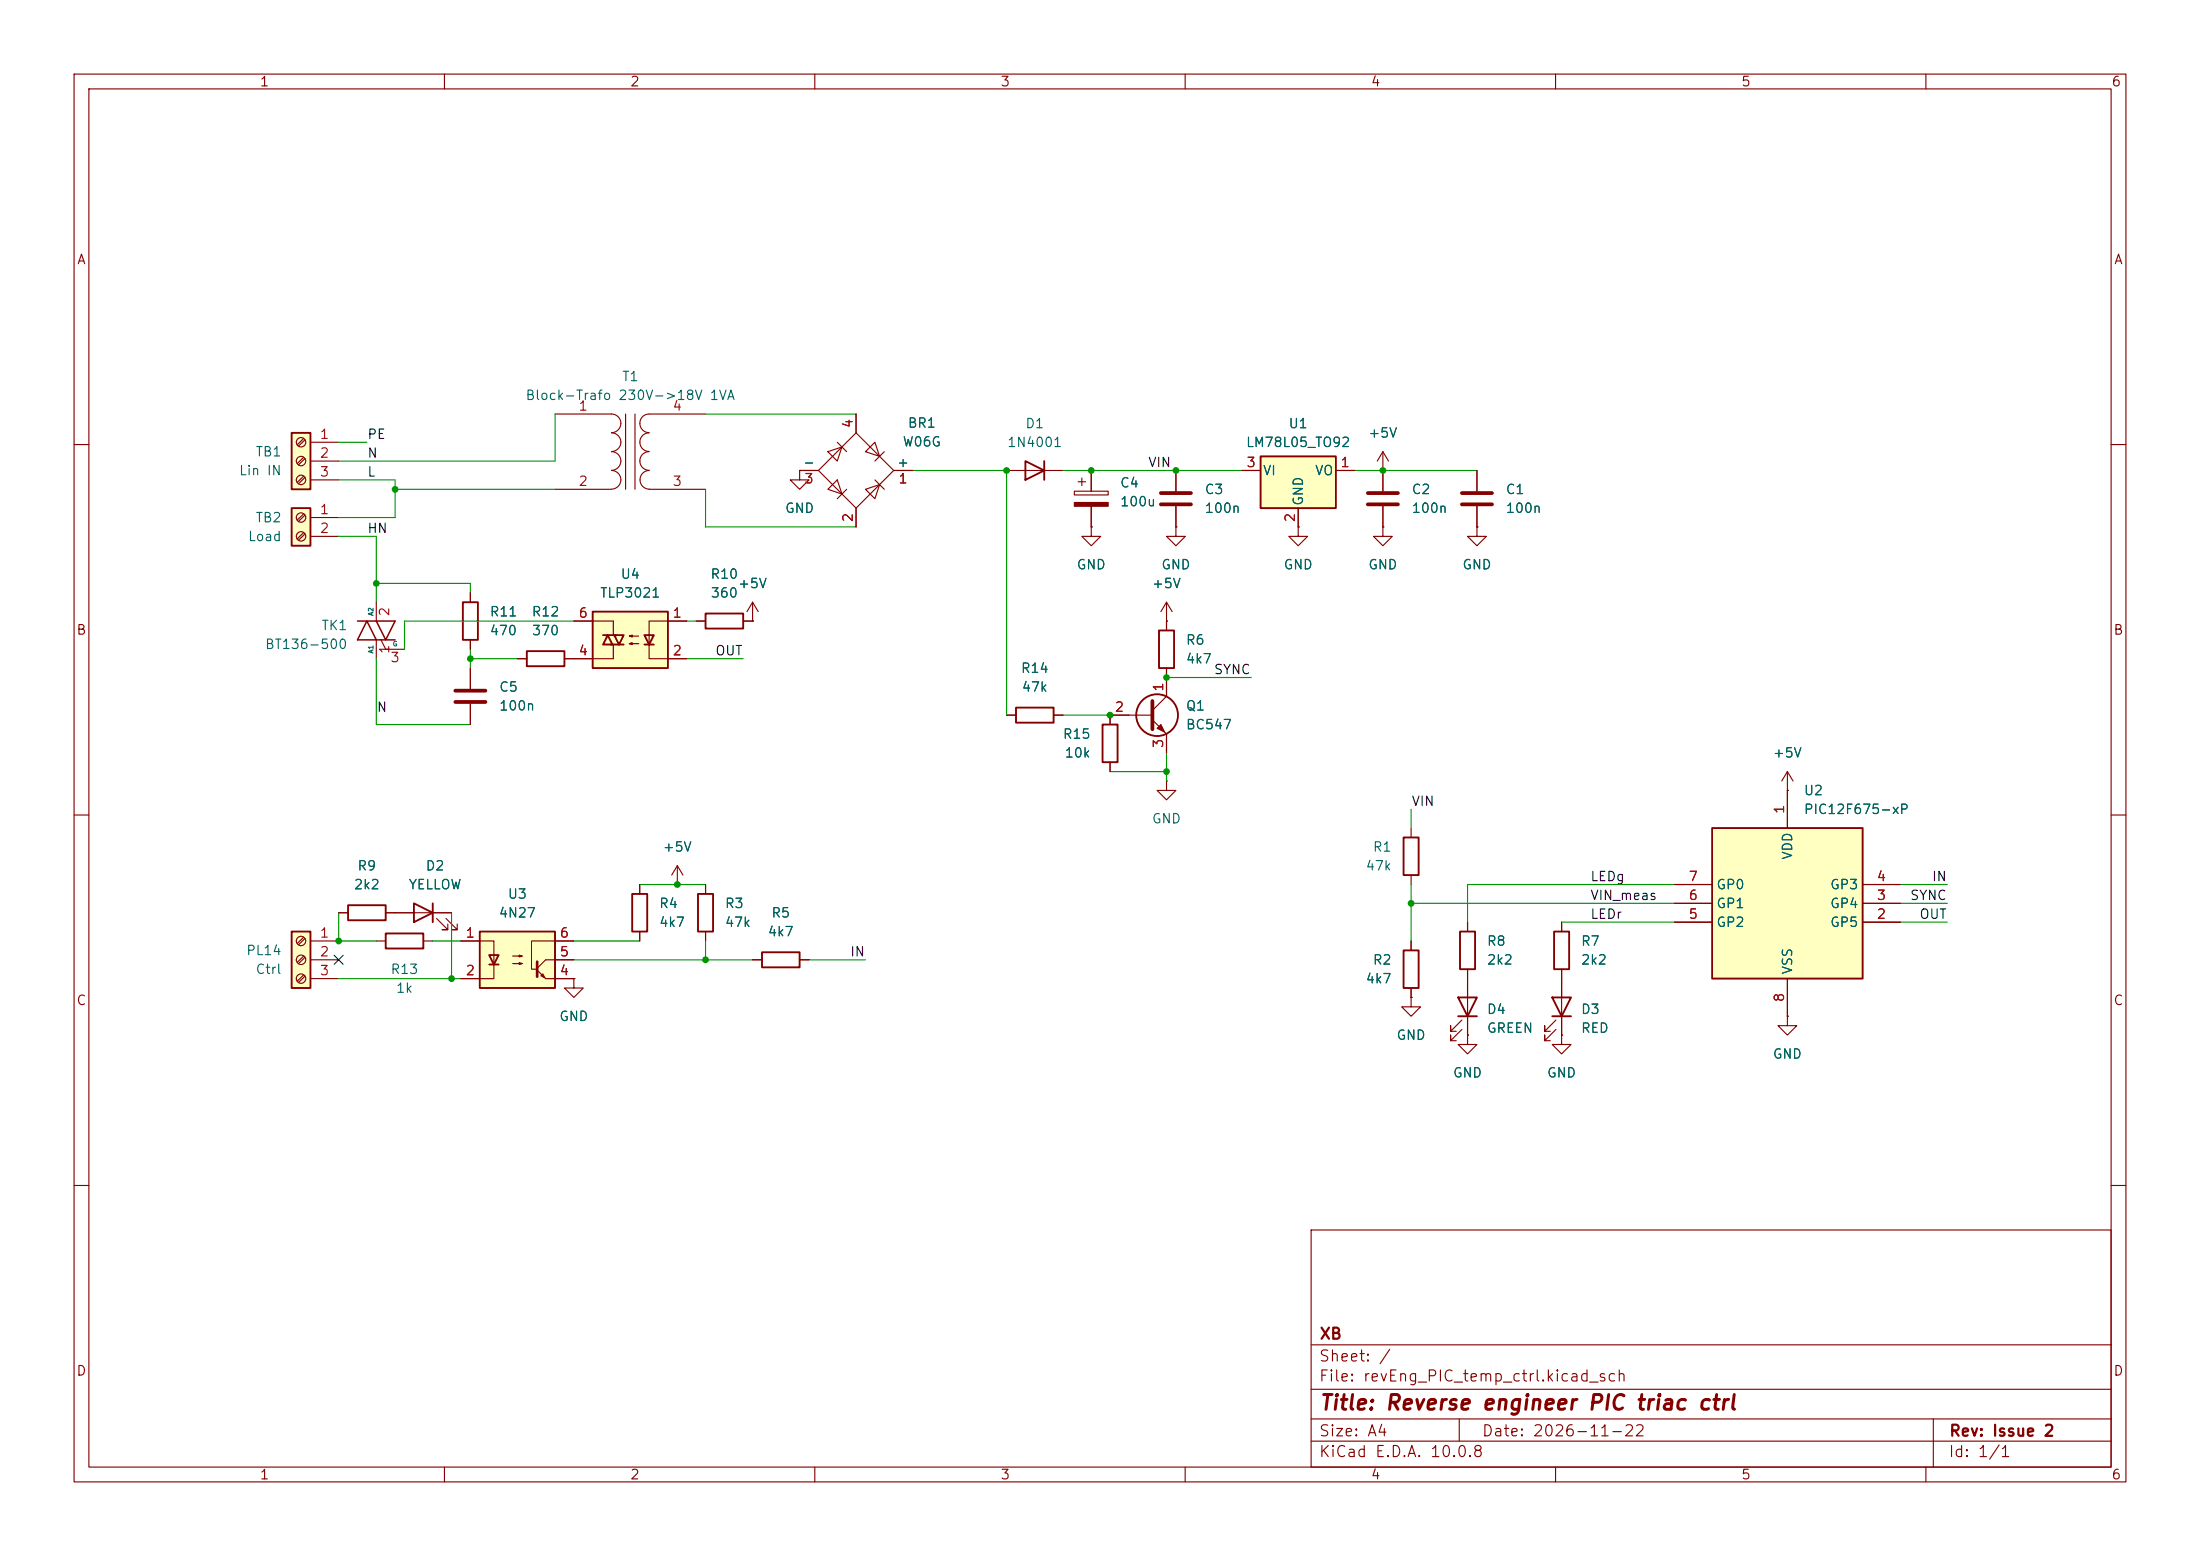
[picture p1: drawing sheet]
<svg xmlns="http://www.w3.org/2000/svg" width="297mm" height="210mm" viewBox="0 0 297 210" stroke-linecap="round" stroke-linejoin="round" font-family="sans-serif">
<g fill="none" stroke="#840000" stroke-width=".15">
<path d="M10 10h277v190h-277zM12 12h273v186h-273zM60 10v2M110 10v2M160 10v2M210 10v2M260 10v2M74.9 55.9h7.6a1.26 1.26 0 0 1 1.3 1.2 1.26 1.26 0 0 1-1.3 1.3M82.5 58.4a1.26 1.26 0 0 1 1.3 1.3 1.26 1.26 0 0 1-1.3 1.2 1.27 1.27 0 0 1 1.3 1.3 1.27 1.27 0 0 1-1.3 1.3 1.27 1.27 0 0 1 1.3 1.3 1.27 1.27 0 0 1-1.3 1.2M84.5 55.9v10.1M85.7 55.9v10.1M87.6 58.4a1.25 1.25 0 0 0-1.2 1.3 1.25 1.25 0 0 0 1.2 1.2"/>
<path d="M95.2 55.9h-7.6a1.25 1.25 0 0 0-1.2 1.2 1.25 1.25 0 0 0 1.2 1.3M10 60h2M74.9 66h7.6M87.6 61a1.25 1.25 0 0 0-1.2 1.2 1.25 1.25 0 0 0 1.2 1.3M87.6 66h7.6M87.7 63.5a1.26 1.26 0 0 0-1.3 1.3 1.26 1.26 0 0 0 1.3 1.2M186.7 71.1v1.3h-1.3l1.3 1.3 1.3-1.3h-1.3M186.7 71.1h.1M186.7 63.5v2.8M186.7 68.3v2.8M199.4 71.1v1.3h-1.3l1.3 1.3 1.3-1.3h-1.3M199.4 71.1h.1"/>
<path d="M199.4 63.5v2.8M199.4 68.3v2.8M285 60h2M50.8 81.3v2.5M50.8 86.4v2.5M51.4 86.4l.7 1.2h2.5M63.5 80v1.3M63.5 86.4v1.2M69.8 88.9h1.3M76.2 88.9h1.3M10 110h2M285 110h2"/>
<path d="M101.6 129.5h1.3M107.9 129.5h1.3M241.3 137.2v1.2h-1.3l1.3 1.3 1.3-1.3h-1.3M241.3 137.2h.1M10 160h2M177 166h108v32h-108zM285 160h2M60 198v2M110 198v2M160 198v2M177 194.5h108M177 191.5h108"/>
<path d="M177 187.5h108M177 181.5h108M197 191.5v3M210 198v2M260 198v2M261 191.5v6.5"/>
</g>
<path d="M62.5 81.3h2v5.1h-2zM71.1 87.9h5.1v2h-5.1zM102.9 128.5h5v2.1h-5z" fill="none" stroke="#840000" stroke-width=".25"/>
<path d="M184.7 66.5h4M184.7 68.1h4M197.4 66.5h4M197.4 68.1h4" fill="none" stroke="#840000" stroke-width=".51"/>
<path d="M48.3 83.8h5l-1.2 2.6-1.3-2.6M50.8 86.4l-1.3-2.6-1.2 2.6h5" fill="none" stroke="#840000" stroke-width=".2"/>
<path d="M39.4 68.6h2.5v5.1h-2.5z" fill="#ffffc2"/>
<path d="M39.4 68.6h2.5v5.1h-2.5z" fill="none" stroke="#840000" stroke-width=".25"/>
<g fill="none" stroke="#840000" stroke-width=".15">
<path d="M41 69.3l-.9 .9M41 71.9l-.9 .8M41.2 69.5l-.9 .9M41.2 72.1l-.9 .8M41.9 69.9h3.8M41.9 72.4h3.8M157.5 105.4v1.3h-1.3l1.3 1.3 1.2-1.3h-1.2M157.5 105.4h.1"/>
<circle cx="40.6" cy="72.4" r=".63"/>
<circle cx="40.6" cy="69.8" r=".63"/>
</g>
<path d="M39.4 58.4h2.5v7.6h-2.5z" fill="#ffffc2"/>
<path d="M39.4 58.4h2.5v7.6h-2.5zM148.8 97.8h2.1v5.1h-2.1z" fill="none" stroke="#840000" stroke-width=".25"/>
<g fill="none" stroke="#840000" stroke-width=".15">
<path d="M41 59.2l-.9 .8M41.2 59.4l-.9 .8M41.9 59.7h3.8M41 61.7l-.9 .9M41 64.3l-.9 .8M41.2 61.9l-.9 .8M41.2 64.4l-.9 .9M41.9 62.2h3.8M41.9 64.8h3.8M149.9 96.5v1.3M149.9 102.9v1.2"/>
<circle cx="40.6" cy="59.7" r=".63"/>
<circle cx="40.6" cy="64.8" r=".63"/>
<circle cx="40.6" cy="62.2" r=".63"/>
</g>
<path d="M231.1 111.8h20.4v20.3h-20.4z" fill="#ffffc2"/>
<path d="M231.1 111.8h20.4v20.3h-20.4z" fill="none" stroke="#840000" stroke-width=".25"/>
<path d="M226.1 119.4h5M241.3 106.7v5.1M251.5 119.4h5M226.1 124.5h5M226.1 121.9h5M241.3 132.1v5.1M251.5 124.5h5M251.5 121.9h5" fill="none" stroke="#840000" stroke-width=".15"/>
<path d="M80 82.6h10.2v7.6h-10.2z" fill="#ffffc2"/>
<g fill="none" stroke="#840000" stroke-width=".25">
<path d="M80 82.6h10.2v7.6h-10.2zM81.4 85.7h1.8M82 85.7l.7 1.3h-1.3zM82.4 87h1.8M82.9 85.7h1.3l-.6 1.3zM87 85.7h1.3l-.7 1.3zM87 87h1.3M189.5 128.3h2v5.1h-2zM196.8 134.6h2.6l-1.3 2.6zM196.8 137.2h2.6M197.1 125.7h2v5.1h-2zM209.5 134.6h2.6l-1.3 2.6z"/>
<path d="M209.5 137.2h2.6M209.8 125.7h2v5.1h-2z"/>
</g>
<g fill="none" stroke="#840000" stroke-width=".15">
<path d="M77.5 83.8h5.3v1.9M82.8 87v1.9h-5.3M85 85.9l.3-.2v.3l-.3-.1h1.2M85 86.9l.3-.2v.3l-.3-.1h1.2M87.6 85.6v3.3h5.1M92.7 83.8h-5.1v1.9M241.3 106.7h.1M241.3 104.1l-.8 1.3M241.3 104.1l.8 1.3M241.3 104.1v2.6M190.5 134.6v1.3h-1.3l1.3 1.3 1.3-1.3h-1.3M190.5 134.6h.1"/>
<path d="M190.5 127v1.3M190.5 133.4v1.2M197.4 138.9l-1.6 1.6v-.8v.8h.8M197.4 137.7l-1.6 1.5v-.8v.8h.8M198.1 139.7v1.3h-1.3l1.3 1.2 1.3-1.2h-1.3M198.1 139.7h.1M198.1 124.5v1.2M198.1 130.8v8.9M210.1 138.9l-1.6 1.6v-.8v.8h.8M210.1 137.7l-1.6 1.5v-.8v.8h.8M210.8 139.7v1.3h-1.3l1.3 1.2 1.3-1.2h-1.3M210.8 139.7h.1"/>
<path d="M210.8 124.5v1.2M210.8 130.8v8.9"/>
</g>
<path d="M170.2 61.6h10.1v7h-10.1z" fill="#ffffc2"/>
<g fill="none" stroke="#840000" stroke-width=".25">
<path d="M138.4 62.2l2.6 1.3-2.6 1.3zM141 62.2v2.6M170.2 61.6h10.1v7h-10.1zM95.2 82.8h5.1v2h-5.1zM137.2 95.5h5v2h-5zM156.5 85.1h2v5.1h-2zM189.5 113h2v5.1h-2zM47 122.2h5.1v2h-5.1zM52.1 126h5v2h-5zM55.9 121.9l2.5 1.3-2.5 1.3zM58.4 121.9v2.6M94.2 120.7h2.1v5h-2.1z"/>
<circle cx="156.2" cy="96.5" r="2.82"/>
</g>
<g fill="none" stroke="#840000" stroke-width=".15">
<path d="M113 59.7l1.3 1.3M115.6 58.4l5 5.1-5 5.1-5.1-5.1zM115.6 55.9v2.5M118.1 59.7l.6 1.9-1.9-.6zM107.9 63.5v1.3h-1.2l1.2 1.2 1.3-1.2h-1.3M107.9 63.5h.1M107.9 63.5h2.6M111.8 61l1.9-.7-.7 1.9zM111.8 66l1.2-1.2 .7 1.9zM114.3 66l-1.3 1.3M115.6 68.6v2.5M116.8 66l1.9-.6-.6 1.9z"/>
<path d="M118.1 64.8l1.3 1.2M119.4 61l-1.3 1.2M120.6 63.5h2.6M135.9 63.5h7.6M167.6 63.5h2.6M175.3 71.1v1.3h-1.3l1.3 1.3 1.2-1.3h-1.2M175.3 71.1h.1M175.3 68.6v2.5M180.3 63.5h2.6M186.7 63.5h.1M186.7 61l-.8 1.2M186.7 61l.8 1.2"/>
<path d="M186.7 61v2.5M63.5 90.2v2.8M63.5 95v2.8M94 83.8h1.2M100.3 83.8h1.3M101.6 83.8h.1M101.6 81.3l-.8 1.3M101.6 81.3l.8 1.3M101.6 81.3v2.5M135.9 96.5h1.3M142.2 96.5h1.3M149.9 96.5h5.7"/>
<path d="M155.6 97.2l1.9 1.9v2.5M157.5 90.2v3.8l-1.9 1.9M157.5 83.8v1.3M91.4 119.4h.1M91.4 116.8l-.7 1.3M91.4 116.8l.8 1.3M91.4 116.8v2.6M95.2 119.4v1.3M190.5 111.8v1.2M190.5 118.1v1.3M45.7 123.2h1.3M50.8 127h1.3"/>
<path d="M52.1 123.2h8.9M57.1 127h1.3M58.9 124l1.6 1.5h-.8h.8v-.8M60.2 124l1.5 1.5h-.7h.7v-.8M95.2 125.7v1.3"/>
</g>
<path d="M61.5 93.2h4M61.5 94.7h4M155.6 94.6v3.8" fill="none" stroke="#840000" stroke-width=".51"/>
<path d="M156.2 98.3l.5-.5 .5 1z" fill="#840000" stroke="#840000" stroke-width=".15"/>
<path d="M39.4 125.7h2.5v7.7h-2.5z" fill="#ffffc2"/>
<path d="M39.4 125.7h2.5v7.7h-2.5z" fill="none" stroke="#840000" stroke-width=".25"/>
<g fill="none" stroke="#840000" stroke-width=".15">
<path d="M157.5 83.8h.1M157.5 81.3l-.8 1.3M157.5 81.3l.7 1.3M157.5 81.3v2.5M41 126.5l-.9 .8M41 129l-.9 .9M41 131.6l-.9 .8M41.2 126.7l-.9 .8M41.2 129.2l-.9 .8M41.2 131.7l-.9 .9M41.9 127h3.8M41.9 129.5h3.8"/>
<path d="M41.9 132.1h3.8M77.5 132.1v1.3h-1.3l1.3 1.2 1.2-1.2h-1.2M77.5 132.1h.1"/>
<circle cx="40.6" cy="127" r=".63"/>
<circle cx="40.6" cy="129.5" r=".63"/>
<circle cx="40.6" cy="132.1" r=".63"/>
</g>
<path d="M64.8 125.7h10.1v7.7h-10.1z" fill="#ffffc2"/>
<path d="M64.8 125.7h10.1v7.7h-10.1zM66 128.9h1.3l-.6 1.3zM66 130.2h1.3M85.3 120.7h2.1v5h-2.1z" fill="none" stroke="#840000" stroke-width=".25"/>
<g fill="none" stroke="#840000" stroke-width=".15">
<path d="M115.6 55.9v2.5M107.9 63.5h.1M107.9 63.5h2.6M115.6 68.6v2.5M120.6 63.5h2.6M145 66.3h4.6v.5h-4.6zM145.5 65h1.1M146 64.5v1M147.3 71.1v1.3h-1.3l1.3 1.3 1.3-1.3h-1.3M147.3 71.1h.1M147.3 63.5v2.8M147.3 68.3v2.8"/>
<path d="M158.7 71.1v1.3h-1.2l1.2 1.3 1.3-1.3h-1.3M158.7 71.1h.1M158.7 63.5v2.8M158.7 68.3v2.8M167.6 63.5h2.6M175.3 71.1h.1M175.3 68.6v2.5M180.3 63.5h2.6M186.7 71.1h.1M186.7 63.5h.1M186.7 63.5v2.8M186.7 68.3v2.8"/>
<path d="M199.4 71.1h.1M199.4 63.5v2.8M199.4 68.3v2.8M63.5 80v1.3M63.5 86.4v1.2M63.5 90.2v2.8M63.5 95v2.8M69.8 88.9h1.3M76.2 88.9h3.8M77.5 83.8h2.5M90.2 88.9h2.5M90.2 83.8h2.5"/>
<path d="M94 83.8h1.2M100.3 83.8h1.3M101.6 83.8h.1M135.9 96.5h1.3M142.2 96.5h1.3M152.4 96.5h-2.5v1.3M157.5 83.8h.1M157.5 83.8v1.3M157.5 90.2v3.8M157.5 99.1v2.5M86.4 119.4v1.3M91.4 119.4h.1"/>
<path d="M95.2 119.4v1.3M149.9 102.9v1.2M226.1 119.4h5M241.3 106.7h.1M241.3 106.7v5.1M251.5 119.4h5M45.7 123.2h1.3M52.1 123.2h3.8M58.4 123.2h2.6M62.2 127h4.5v5.1h-4.5M69.2 129h1.3l-.4 .2v-.3l.4 .1M69.2 130h1.3l-.4 .2v-.3l.4 .1"/>
<path d="M72.5 130.9l1.2 1.2h3.8M73 131.7l.3-.3 .2 .6zM77.5 127h-5.7v3.8h.6M77.5 132.1h.1M77.5 129.5h-3.8l-1.2 1.2M86.4 125.7v1.3M95.2 125.7v1.3M101.6 129.5h1.3M107.9 129.5h1.3M190.5 134.6h.1M190.5 127v1.3M190.5 133.4v1.2"/>
<path d="M198.1 139.7h.1M198.1 124.5v1.2M198.1 130.8v3.8M198.1 137.2v2.5M210.8 139.7h.1M210.8 124.5v1.2M210.8 130.8v3.8M210.8 137.2v2.5M226.1 124.5h5M226.1 121.9h5M241.3 137.2h.1M241.3 132.1v5.1"/>
<path d="M251.5 124.5h5M251.5 121.9h5"/>
</g>
<path d="M72.5 129.8v2" fill="none" stroke="#840000" stroke-width=".36"/>
<path d="M156.7 66.5h4.1M156.7 68.1h4.1" fill="none" stroke="#840000" stroke-width=".51"/>
<path d="M145 67.8h4.6v.5h-4.6z" fill="#840000" stroke="#840000" stroke-width=".15"/>
<g fill="none" stroke="#009600" stroke-width=".15">
<path d="M45.7 59.7h3.8M74.9 55.9v6.3h-29.2M95.2 55.9h20.4M45.7 64.8h7.6v5.1h-7.6M45.7 72.4h5.1v8.9M50.8 78.7h12.7v1.3M53.3 66h21.6M95.2 66v5.1h20.4M123.2 63.5h12.7v33M143.5 63.5h24.1M182.9 63.5h16.5M50.8 88.9v8.9h12.7"/>
<path d="M63.5 87.6v2.6M63.5 88.9h6.3M77.5 83.8h-22.9v3.8M92.7 83.8h1.3M92.7 88.9h7.6M143.5 96.5h6.4M157.5 91.4h11.4M86.4 119.4h8.8M149.9 104.1h7.6M157.5 101.6v3.8M190.5 109.2v2.6M190.5 119.4v7.6"/>
<path d="M226.1 119.4h-28v5.1M256.5 119.4h6.4M45.7 123.2v3.8h5.1M45.7 132.1h16.5M58.4 127h3.8M61 123.2v8.9M77.5 129.5h24.1M77.5 127h8.9M95.2 127v2.5M109.2 129.5h7.6M190.5 121.9h35.6M210.8 124.5h15.3"/>
<path d="M256.5 121.9h6.4M256.5 124.5h6.4"/>
</g>
<path d="M45.1 128.9l1.2 1.2M46.3 128.9l-1.2 1.2" fill="none" stroke="#000084" stroke-width=".15"/>
<g fill="#009600">
<circle cx="95.2" cy="129.5" r=".46"/>
<circle cx="91.4" cy="119.4" r=".46"/>
<circle cx="45.7" cy="127" r=".46"/>
<circle cx="61" cy="132.1" r=".46"/>
<circle cx="149.9" cy="96.5" r=".46"/>
<circle cx="157.5" cy="104.1" r=".46"/>
<circle cx="190.5" cy="121.9" r=".46"/>
<circle cx="186.7" cy="63.5" r=".46"/>
<circle cx="50.8" cy="78.7" r=".46"/>
<circle cx="63.5" cy="88.9" r=".46"/>
<circle cx="53.3" cy="66" r=".46"/>
<circle cx="158.7" cy="63.5" r=".46"/>
<circle cx="157.5" cy="91.4" r=".46"/>
<circle cx="147.3" cy="63.5" r=".46"/>
<circle cx="135.9" cy="63.5" r=".46"/>
</g>
<text font-size="2" fill="#840000" x="178" y="190.8">Title: Reverse engineer PIC triac ctrl</text>
<g font-size="1.5" fill="#840000">
<text x="178" y="184.1">Sheet: /</text>
<text x="178" y="181.1">XB</text>
<text x="178" y="186.8">File: revEng_PIC_temp_ctrl.kicad_sch</text>
<text x="178" y="197">KiCad E.D.A. 10.0.8</text>
<text x="178" y="194.2">Size: A4</text>
<text x="200" y="194.2">Date: 2026-11-22</text>
<text x="263" y="197">Id: 1/1</text>
<text x="263" y="194.2">Rev: Issue 2</text>
</g>
<g font-size="1.3" fill="#840000">
<text x="35" y="12">1</text>
<text x="85" y="12">2</text>
<text x="135" y="12">3</text>
<text x="185" y="12">4</text>
<text x="235" y="12">5</text>
<text x="285" y="12">6</text>
<text x="10.3" y="36">A</text>
<text x="285.3" y="36">A</text>
<text x="10.2" y="86">B</text>
<text x="285.2" y="86">B</text>
<text x="10.2" y="136">C</text>
<text x="285.2" y="136">C</text>
<text x="10.2" y="186">D</text>
<text x="285.2" y="186">D</text>
<text x="35" y="200">1</text>
<text x="85" y="200">2</text>
<text x="135" y="200">3</text>
<text x="185" y="200">4</text>
<text x="235" y="200">5</text>
<text x="285" y="200">6</text>
</g>
<g font-size="1.3" fill="#006464">
<text x="83.9" y="51.8">T1</text>
<text x="70.9" y="54.3">Block-Trafo 230V-&gt;18V 1VA</text>
<text x="122.5" y="58">BR1</text>
<text x="138.3" y="58.1">D1</text>
<text x="173.9" y="58.1">U1</text>
<text x="184.6" y="59.4">+5V</text>
<text x="32.2" y="64.5">Lin IN</text>
<text x="34.4" y="61.9">TB1</text>
<text x="108.3" y="63.4">-</text>
<text x="121" y="63.4">+</text>
<text x="121.8" y="60.6">W06G</text>
<text x="135.9" y="60.7">1N4001</text>
<text x="168.1" y="60.7">LM78L05_TO92</text>
<text x="170.4" y="64.5">VI</text>
<text x="177.4" y="64.5">VO</text>
<text x="34.4" y="70.8">TB2</text>
<text x="105.9" y="69.5">GND</text>
<text x="151.1" y="66.1">C4</text>
<text x="151.1" y="68.7">100u</text>
<text x="162.5" y="67">C3</text>
<text x="162.5" y="69.5">100n</text>
<text x="176.2" y="68.4" transform="rotate(-90 176.2 68.4)">GND</text>
<text x="190.5" y="67">C2</text>
<text x="190.5" y="69.5">100n</text>
<text x="203.2" y="67">C1</text>
<text x="203.2" y="69.5">100n</text>
<text x="33.4" y="73.4">Load</text>
<text x="145.3" y="77.2">GND</text>
<text x="156.7" y="77.2">GND</text>
<text x="173.2" y="77.2">GND</text>
<text x="184.6" y="77.2">GND</text>
<text x="197.3" y="77.2">GND</text>
<text x="66" y="83.5">R11</text>
<text x="71.7" y="83.5">R12</text>
<text x="80.9" y="81">TLP3021</text>
<text x="83.7" y="78.4">U4</text>
<text x="95.8" y="78.4">R10</text>
<text x="95.8" y="81">360</text>
<text x="99.5" y="79.7">+5V</text>
<text x="155.4" y="79.7">+5V</text>
<text x="35.7" y="87.9">BT136-500</text>
<text x="43.3" y="85.4">TK1</text>
<text x="66" y="86.1">470</text>
<text x="71.7" y="86.1">370</text>
<text x="160" y="87.3">R6</text>
<text x="160" y="89.9">4k7</text>
<text x="67.3" y="93.7">C5</text>
<text x="137.7" y="91.1">R14</text>
<text x="137.8" y="93.7">47k</text>
<text x="67.3" y="96.2">100n</text>
<text x="143.4" y="100">R15</text>
<text x="160" y="96.2">Q1</text>
<text x="160" y="98.8">BC547</text>
<text x="143.6" y="102.6">10k</text>
<text x="239.2" y="102.6">+5V</text>
<text x="243.4" y="107.6">U2</text>
<text x="155.4" y="111.5">GND</text>
<text x="243.4" y="110.2">PIC12F675-xP</text>
<text x="48.2" y="117.8">R9</text>
<text x="57.4" y="117.8">D2</text>
<text x="89.4" y="115.3">+5V</text>
<text x="184.3" y="117.8">47k</text>
<text x="185.2" y="115.3">R1</text>
<text x="242.3" y="116.1" transform="rotate(-90 242.3 116.1)">VDD</text>
<text x="47.7" y="120.3">2k2</text>
<text x="55.1" y="120.3">YELLOW</text>
<text x="67.2" y="124.2">4N27</text>
<text x="68.5" y="121.6">U3</text>
<text x="88.9" y="122.9">R4</text>
<text x="88.9" y="125.4">4k7</text>
<text x="97.8" y="122.9">R3</text>
<text x="97.8" y="125.4">47k</text>
<text x="104" y="124.2">R5</text>
<text x="231.6" y="125.4">GP2</text>
<text x="231.6" y="122.9">GP1</text>
<text x="231.6" y="120.3">GP0</text>
<text x="247" y="125.4">GP5</text>
<text x="247" y="122.9">GP4</text>
<text x="247" y="120.3">GP3</text>
<text x="33.1" y="129.2">PL14</text>
<text x="34.4" y="131.8">Ctrl</text>
<text x="52.6" y="131.8">R13</text>
<text x="103.6" y="126.7">4k7</text>
<text x="185.2" y="130.5">R2</text>
<text x="200.6" y="128">R8</text>
<text x="200.6" y="130.5">2k2</text>
<text x="213.3" y="128">R7</text>
<text x="213.3" y="130.5">2k2</text>
<text x="242.3" y="131.6" transform="rotate(-90 242.3 131.6)">VSS</text>
<text x="53.4" y="134.3">1k</text>
<text x="184.3" y="133">4k7</text>
<text x="200.6" y="137.2">D4</text>
<text x="213.3" y="137.2">D3</text>
<text x="75.4" y="138.1">GND</text>
<text x="188.4" y="140.7">GND</text>
<text x="200.6" y="139.7">GREEN</text>
<text x="213.3" y="139.7">RED</text>
<text x="239.2" y="143.2">GND</text>
<text x="196.1" y="145.7">GND</text>
<text x="208.8" y="145.7">GND</text>
</g>
<g font-size="1.3" fill="#a90000">
<text x="43.1" y="59.6">1</text>
<text x="78" y="55.7">1</text>
<text x="90.7" y="55.7">4</text>
<text x="115.4" y="57.9" transform="rotate(-90 115.4 57.9)">4</text>
<text x="43.1" y="62.1">2</text>
<text x="43.1" y="64.6">3</text>
<text x="78" y="65.9">2</text>
<text x="90.7" y="65.9">3</text>
<text x="108.5" y="65.6">3</text>
<text x="121.2" y="65.6">1</text>
<text x="168.2" y="63.4">3</text>
<text x="180.9" y="63.4">1</text>
<text x="43.1" y="69.7">1</text>
<text x="115.4" y="70.6" transform="rotate(-90 115.4 70.6)">2</text>
<text x="175.1" y="70.6" transform="rotate(-90 175.1 70.6)">2</text>
<text x="43.1" y="72.3">2</text>
<text x="52.9" y="83.3" transform="rotate(-90 52.9 83.3)">2</text>
<text x="78" y="83.7">6</text>
<text x="90.7" y="83.7">1</text>
<text x="52.6" y="89.7">3</text>
<text x="52.9" y="88.4" transform="rotate(-90 52.9 88.4)">1</text>
<text x="78" y="88.8">4</text>
<text x="90.7" y="88.8">2</text>
<text x="157.3" y="93.4" transform="rotate(-90 157.3 93.4)">1</text>
<text x="150.4" y="96.4">2</text>
<text x="157.3" y="101.1" transform="rotate(-90 157.3 101.1)">3</text>
<text x="241.2" y="110" transform="rotate(-90 241.2 110)">1</text>
<text x="227.9" y="119.2">7</text>
<text x="253.3" y="119.2">4</text>
<text x="227.9" y="124.3">5</text>
<text x="227.9" y="121.8">6</text>
<text x="253.3" y="124.3">2</text>
<text x="253.3" y="121.8">3</text>
<text x="43.1" y="126.9">1</text>
<text x="43.1" y="129.4">2</text>
<text x="43.1" y="131.9">3</text>
<text x="62.8" y="126.9">1</text>
<text x="62.8" y="131.9">2</text>
<text x="75.5" y="131.9">4</text>
<text x="75.5" y="129.4">5</text>
<text x="75.5" y="126.9">6</text>
<text x="241.2" y="135.4" transform="rotate(-90 241.2 135.4)">8</text>
</g>
<g font-size="1.3" fill="#0f0f0f">
<text x="49.5" y="59.6">PE</text>
<text x="49.5" y="62.1">N</text>
<text x="49.5" y="64.6">L</text>
<text x="154.9" y="63.4">VIN</text>
<text x="49.5" y="72.3">HN</text>
<text x="96.5" y="88.8">OUT</text>
<text x="163.8" y="91.3">SYNC</text>
<text x="50.8" y="96.4">N</text>
<text x="190.5" y="109.1">VIN</text>
<text x="214.6" y="119.3">LEDg</text>
<text x="260.7" y="119.3">IN</text>
<text x="214.6" y="121.8">VIN_meas</text>
<text x="214.6" y="124.3">LEDr</text>
<text x="257.8" y="121.8">SYNC</text>
<text x="259" y="124.3">OUT</text>
<text x="114.7" y="129.4">IN</text>
</g>
<g font-size=".6" fill="#006464">
<text x="50.6" y="83.2" transform="rotate(-90 50.6 83.2)">A2</text>
<text x="50.6" y="88.3" transform="rotate(-90 50.6 88.3)">A1</text>
<text x="53" y="87.4">G</text>
</g>
</svg>
